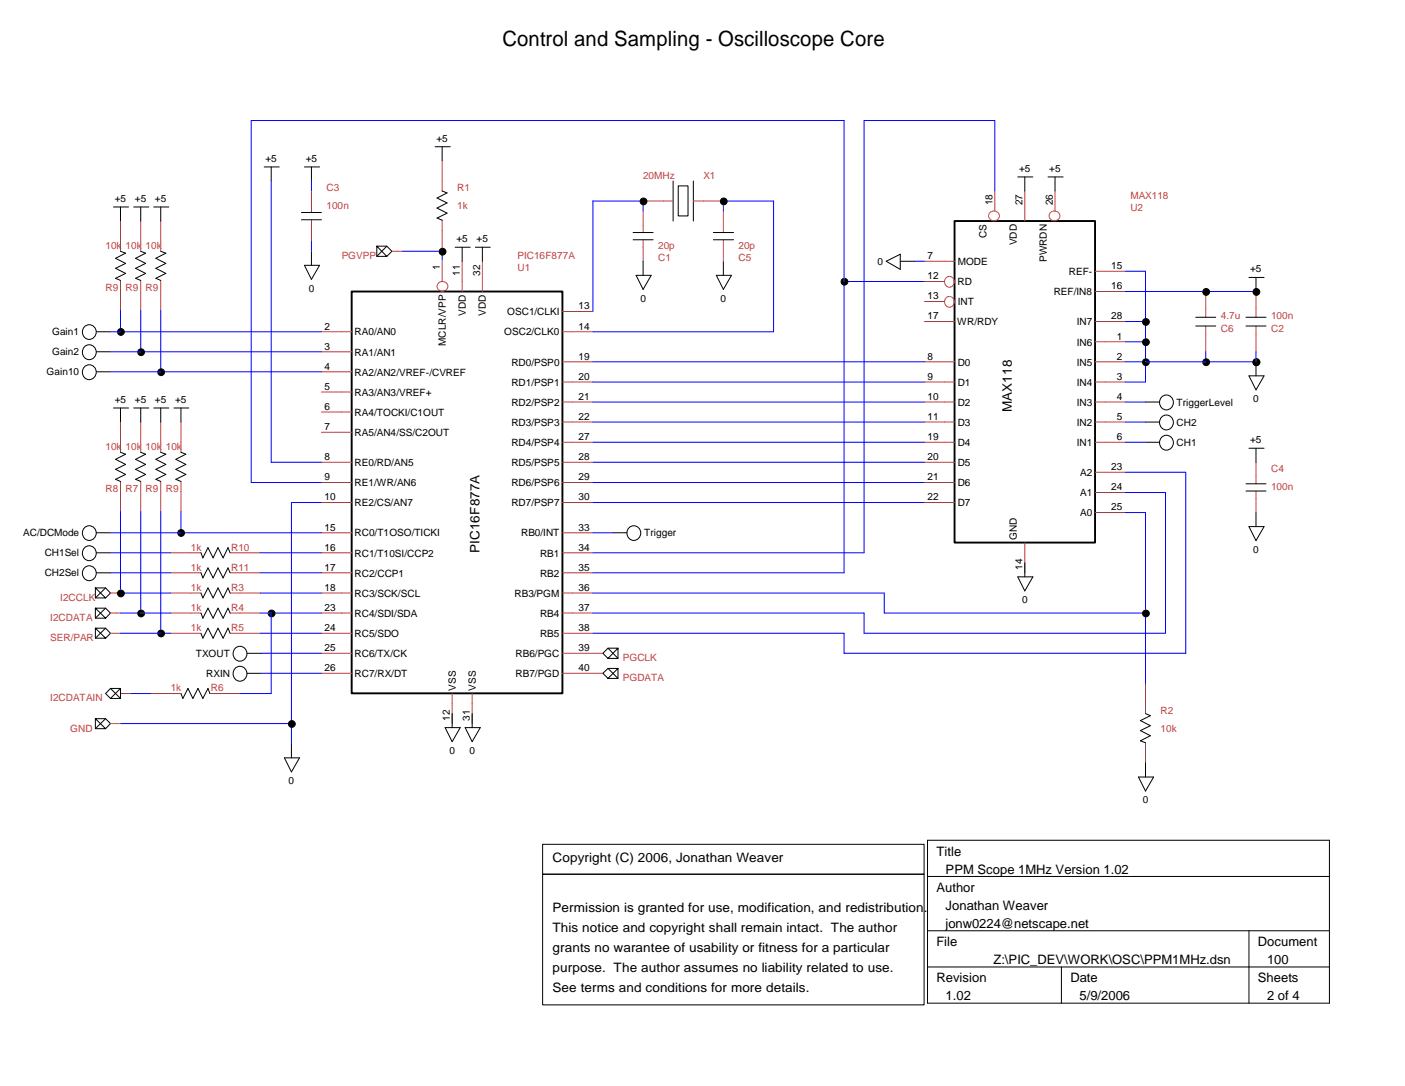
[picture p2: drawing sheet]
<svg xmlns="http://www.w3.org/2000/svg" width="279mm" height="216mm" viewBox="0 0 279 216" stroke-linecap="round" stroke-linejoin="round" font-family="sans-serif">
<path d="M69.9 58h41.9v79.8h-41.9zM189.8 43.9h28v64h-28z" fill="none" stroke="#000" stroke-width=".38"/>
<g fill="none" stroke="#c04040" stroke-width=".2">
<path d="M61.9 38v4.2M87.9 32v6M127.9 40h6M137.9 40h5.9M197.8 38v4M203.8 38v5.9M209.8 38v4M24 43.9v6.1M24 55.8v5.9M28 43.9v6.1M28 55.8v5.9M32 43.9v6.1"/>
<path d="M32 55.8v5.9M61.9 43.7v4.3M77.9 50h2M87.2 56.2a1.05 1.05 0 0 1 1.5 0 1.05 1.05 0 0 1 0 1.5 1.05 1.05 0 0 1-1.5-.1 .92 .92 0 0 1 0-1.4zM87.9 43.8v5.9M87.9 51.9v4.1M91.9 51.9v6.1M95.9 51.9v6.1M127.9 42v4.2M127.9 47.7v4.2M143.8 42v4.2M143.8 47.7v4.2"/>
<path d="M183.8 51.9h6M183.8 56h4M183.8 59.9h4M188.1 55.3a1.01 1.01 0 0 1 1.4 0 1.01 1.01 0 0 1 .1 1.4 1.01 1.01 0 0 1-1.4 .2 1.17 1.17 0 0 1-.1-1.6zM188.1 59.2a1.01 1.01 0 0 1 1.4 .1 1.01 1.01 0 0 1 .1 1.3 1.01 1.01 0 0 1-1.4 .3 1.17 1.17 0 0 1-.1-1.7zM196.9 42.2a1.05 1.05 0 0 1 1.5 0 1.05 1.05 0 0 1 0 1.5 1.05 1.05 0 0 1-1.5-.1 .92 .92 0 0 1 0-1.4zM208.9 42.2a1.05 1.05 0 0 1 1.6 0 1.05 1.05 0 0 1 0 1.5 1.05 1.05 0 0 1-1.6-.1 .92 .92 0 0 1 0-1.4zM217.8 53.9h6M217.8 58h6M239.8 58v5.1M249.8 58v5.1M63.9 66h6"/>
<path d="M63.9 69.9h6M63.9 73.9h6M63.9 77.9h6M111.9 66h6M111.9 61.9h6M111.9 71.9h6M111.9 75.9h6M111.9 79.9h6M183.8 71.9h6M183.8 75.9h6M183.8 79.9h6M183.8 63.9h6"/>
<path d="M217.8 71.9h6M217.8 75.9h6M217.8 79.9h6M217.8 67.9h6M217.8 63.9h6M239.8 64.8v5.1M249.8 64.8v5.1M24 83.9v6M24 95.7v6M28 83.9v6M28 95.7v6M32 83.9v6"/>
<path d="M32 95.7v6M36 83.9v6M36 95.7v6M63.9 81.9h6M63.9 85.9h6M63.9 91.9h6M63.9 95.9h6M63.9 99.9h6M111.9 91.9h6M111.9 95.9h6M111.9 99.9h6M111.9 83.9h6"/>
<path d="M111.9 87.9h6M183.8 91.9h6M183.8 95.9h6M183.8 99.9h6M183.8 83.9h6M183.8 87.9h6M217.8 83.9h6M217.8 87.9h6M217.8 93.9h6M217.8 97.9h6M249.8 91.9v4.3M249.8 97.6v4.3"/>
<path d="M22 117.9h2M34 109.9h6M34 113.9h6M34 117.9h6M45.8 109.9h5.9M45.8 113.9h5.9M45.8 117.9h5.9M63.9 105.9h6M63.9 109.9h6M63.9 113.9h6M63.9 117.9h6M111.9 105.9h6"/>
<path d="M111.9 109.9h6M111.9 113.9h6M111.9 117.9h6M203.8 107.9v6M217.8 101.9h6M22 121.9h2M22 125.9h2M24 137.9h2M30 137.9h6M34 121.9h6M34 125.9h6M41.7 137.9h6.1"/>
<path d="M45.8 121.9h5.9M45.8 125.9h5.9M63.9 121.9h6M63.9 125.9h6M63.9 129.9h6M63.9 133.9h6M89.9 137.9v5.9M93.9 137.9v5.9M111.9 121.9h6M111.9 125.9h6M111.9 129.9h8M111.9 133.9h8"/>
<path d="M227.8 135.9v6M22 143.8h2M227.8 147.7v6"/>
</g>
<g fill="none" stroke="#00f" stroke-width=".2">
<path d="M53.9 36v55.9h10M61.9 36v2M197.8 38v-14h-26v85.9h-53.9M61.9 48v2M79.9 50h8M87.9 49.7v2M127.9 42v-2h-10v21.9M143.8 42v-2h10v26h-35.9M167.9 56h15.9M181.8 51.9h2M223.8 53.9h4v22h-4M249.8 57.7v.3h-26"/>
<path d="M22 66h41.9M22 69.9h41.9M22 73.9h41.9M24 61.7v4.3M28 61.7v8.2M32 61.7v12.2M117.9 71.9h65.9M117.9 75.9h65.9M117.9 79.9h65.9M223.8 79.9h4M223.8 67.9h4M223.8 63.9h4"/>
<path d="M239.8 69.9v2M249.8 69.9v2h-26M63.9 95.9h-13.9v-71.9h117.9v89.9h-50M63.9 99.9h-5.9v48M117.9 83.9h65.9M117.9 87.9h65.9M117.9 91.9h65.9M117.9 95.9h65.9M117.9 99.9h65.9M223.8 83.9h4M223.8 87.9h4M223.8 97.9h8v28h-60v-4h-53.9"/>
<path d="M223.8 93.9h12v36h-67.9v-4h-50M22 109.9h12M22 113.9h12M22 105.9h41.9M24 117.9h.1M24 117.9h10M24 101.7v16.2M28 101.7v20.2M32 101.7v24.2M36 101.7v4.2M51.7 109.9h12.2M51.7 113.9h12.2"/>
<path d="M51.7 117.9h12.2M117.9 117.9h58v4h51.9M117.9 105.9h4M223.8 101.9h4v34M24 121.9h10M24 125.9h10M26 137.9h4M51.7 121.9h12.2M51.7 125.9h12.2M51.9 129.9h12M51.9 133.9h12M53.9 121.9v16h-6.1"/>
<path d="M24 143.8h34"/>
</g>
<g fill="none" stroke="#000" stroke-width=".2">
<path d="M52.5 33.2h3M53.9 33.2v2.8M60.5 33.2h3M61.9 33.2v2.8M86.5 29.2h3M87.9 38l1 .4-2 1 2 .9-2 1.1 2 1-2 .9 1 .5M87.9 29.2v2.8M133.9 36v7.9M134.9 37h1.9v5.9h-1.9zM137.9 36v7.9M202.4 35.2h3M203.8 35.2v2.8"/>
<path d="M208.4 35.2h3M209.8 35.2v2.8M22.6 41.1h3M24 41.1v2.8M24 50l1 .3-2 1.1 2 1-2 .9 2 1.1-2 .9 1 .5M26.6 41.1h3M28 41.1v2.8M28 50l1 .3-2 1.1 2 1-2 .9 2 1.1-2 .9 1 .5M30.6 41.1h3M32 41.1v2.8M32 50l1 .3-2 1.1 2 1-2 .9 2 1.1-2 .9 1 .5M59.9 43.7h4"/>
<path d="M59.9 42.2h4M60.5 52.7h3l-1.6 2.8zM61.9 50v2.7M74.9 48.9h2l1 1.1-1 1h-2v-2.1l2 2.1M76.9 48.9l-2 2.1M90.5 49.1h3M91.9 49.1v2.8M94.5 49.1h3M95.9 49.1v2.8M125.9 46.2h4M125.9 47.7h4M126.5 54.7h3l-1.6 2.8z"/>
<path d="M127.9 51.9v2.8M141.9 46.2h4M141.9 47.7h4M142.5 54.7h3l-1.7 2.8zM143.8 51.9v2.8M176.2 51.9l2.8-1.4v3.1zM179 51.9h2.8M248.4 55.2h3M249.8 55.2v2.8M16.9 68.8a1.43 1.43 0 0 1 2.2 1.2 1.43 1.43 0 0 1-2.2 1.2 1.58 1.58 0 0 1 0-2.4zM16.9 72.8a1.43 1.43 0 0 1 2.2 1.2 1.43 1.43 0 0 1-2.2 1.2 1.58 1.58 0 0 1 0-2.4zM19.2 66h2.8"/>
<path d="M19.2 69.9h2.8M19.2 73.9h2.8M227.8 79.9h2.8M231.1 78.8a1.43 1.43 0 0 1 2.2 1.2 1.43 1.43 0 0 1-2.2 1.2 1.58 1.58 0 0 1 0-2.4zM237.8 64.8h4M237.8 63.1h4M247.8 64.8h4M247.8 63.1h4M248.4 74.7h3l-1.6 2.8zM249.8 71.9v2.8M22.6 81.1h3M24 89.9l1 .4-2 1 2 1-2 1 2 1-2 1 1 .4"/>
<path d="M24 81.1v2.8M26.6 81.1h3M28 89.9l1 .4-2 1 2 1-2 1 2 1-2 1 1 .4M28 81.1v2.8M30.6 81.1h3M32 89.9l1 .4-2 1 2 1-2 1 2 1-2 1 1 .4M32 81.1v2.8M34.6 81.1h2.9M36 89.9l1 .4-2 1 2 1-2 1 2 1-2 1 1 .4M36 81.1v2.8M227.8 87.9h2.8M227.8 83.9h2.8"/>
<path d="M231.1 86.8a1.43 1.43 0 0 1 2.2 1.2 1.43 1.43 0 0 1-2.2 1.2 1.58 1.58 0 0 1 0-2.4zM231.1 82.8a1.43 1.43 0 0 1 2.2 1.2 1.43 1.43 0 0 1-2.2 1.2 1.58 1.58 0 0 1 0-2.4zM247.8 97.6h4M247.8 96.2h4M248.4 89.1h3M249.8 89.1v2.8M16.9 108.8a1.43 1.43 0 0 1 2.2 1.2 1.43 1.43 0 0 1-2.2 1.2 1.58 1.58 0 0 1 0-2.4zM16.9 112.8a1.43 1.43 0 0 1 2.2 1.2 1.43 1.43 0 0 1-2.2 1.2 1.58 1.58 0 0 1 0-2.4zM19 116.9h2l1 1-1 1h-2v-2l2 2M19.2 105.9h2.8M19.2 109.9h2.8M19.2 113.9h2.8"/>
<path d="M21 116.9l-2 2M40 113.9l.3 1 1.1-2 1 2 .9-2 1.1 2 .9-2 .5 1M40 117.9l.3 1 1.1-2 1 2 .9-2 1.1 2 .9-2 .5 1M40 109.9l.3 1 1.1-2 1 2 .9-2 1.1 2 .9-2 .5 1M121.9 105.9h2.8M202.4 114.7h3l-1.6 2.8zM203.8 111.9v2.8M248.4 104.7h3l-1.6 2.8zM249.8 101.9v2.8M19 120.9h2l1 1-1 1h-2v-2l2 2M19 124.9h2l1 1-1 1h-2v-2l2 2M21 120.9l-2 2"/>
<path d="M21 124.9l-2 2M22 136.9h2v2h-2l-1-1zM22 136.9l2 2M24 136.9l-2 2M36 137.9l.4 1 1-2 1 2 1-2 .9 2 1.1-2 .3 1M40 121.9l.3 1 1.1-2 1 2 .9-2 1.1 2 .9-2 .5 1M40 125.9l.3 1 1.1-2 1 2 .9-2 1.1 2 .9-2 .5 1M46.9 128.8a1.43 1.43 0 0 1 2.2 1.2 1.43 1.43 0 0 1-2.2 1.2 1.58 1.58 0 0 1 0-2.4zM46.9 132.7a1.43 1.43 0 0 1 2.2 1.2 1.43 1.43 0 0 1-2.2 1.2 1.58 1.58 0 0 1 0-2.4zM49.1 129.9h2.8M49.1 133.9h2.8M120.9 128.9l2 2"/>
<path d="M120.9 132.9l2 2M122.9 128.9h-2l-1 1 1 1h2v-2l-2 2M122.9 132.9h-2l-1 1 1 1h2v-2l-2 2M19 142.9h2l1 .9-1 1.1h-2v-2l2 2M21 142.9l-2 2M56.6 150.7h3l-1.6 2.8zM58 147.9v2.8M88.5 144.7h3l-1.6 2.7zM89.9 141.9v2.8M92.5 144.7h3l-1.6 2.7zM93.9 141.9v2.8M226.4 154.5h3l-1.6 2.8z"/>
<path d="M227.8 141.9l1 .4-2 1 2 1-2 .9 2 1.1-2 1 1 .4M227.8 151.6v2.9M107.9 173.8h75.9v26h-75.9zM107.9 167.9h75.9v5.9h-75.9zM184.4 167h80v32.4h-80zM184.4 174.2h80M184.4 185h80M184.4 192.2h80M211.1 192.2v7.2M248.4 185v14.4"/>
<circle cx="88" cy="50" r=".68"/>
<circle cx="128" cy="40" r=".68"/>
<circle cx="143.9" cy="40" r=".68"/>
<circle cx="167.9" cy="56" r=".68"/>
<circle cx="239.9" cy="58" r=".68"/>
<circle cx="249.9" cy="58" r=".68"/>
<circle cx="17.7" cy="66" r="1.42"/>
<circle cx="24" cy="66" r=".68"/>
<circle cx="28.1" cy="70" r=".68"/>
<circle cx="32" cy="74" r=".68"/>
<circle cx="227.9" cy="64" r=".68"/>
<circle cx="227.9" cy="72" r=".68"/>
<circle cx="227.9" cy="68" r=".68"/>
<circle cx="239.9" cy="72" r=".68"/>
<circle cx="249.9" cy="72" r=".68"/>
<circle cx="17.7" cy="106" r="1.42"/>
<circle cx="24" cy="118" r=".68"/>
<circle cx="36" cy="106" r=".68"/>
<circle cx="126" cy="106" r="1.42"/>
<circle cx="28.1" cy="122" r=".68"/>
<circle cx="32" cy="125.9" r=".68"/>
<circle cx="54" cy="122" r=".68"/>
<circle cx="227.9" cy="122" r=".68"/>
<circle cx="58" cy="143.9" r=".68"/>
</g>
<g fill="#000">
<circle cx="88" cy="50" r=".68"/>
<circle cx="128" cy="40" r=".68"/>
<circle cx="143.9" cy="40" r=".68"/>
<circle cx="167.9" cy="56" r=".68"/>
<circle cx="239.9" cy="58" r=".68"/>
<circle cx="249.9" cy="58" r=".68"/>
<circle cx="24" cy="66" r=".68"/>
<circle cx="28.1" cy="70" r=".68"/>
<circle cx="32" cy="74" r=".68"/>
<circle cx="227.9" cy="64" r=".68"/>
<circle cx="227.9" cy="72" r=".68"/>
<circle cx="227.9" cy="68" r=".68"/>
<circle cx="239.9" cy="72" r=".68"/>
<circle cx="249.9" cy="72" r=".68"/>
<circle cx="24" cy="118" r=".68"/>
<circle cx="36" cy="106" r=".68"/>
<circle cx="28.1" cy="122" r=".68"/>
<circle cx="32" cy="125.9" r=".68"/>
<circle cx="54" cy="122" r=".68"/>
<circle cx="227.9" cy="122" r=".68"/>
<circle cx="58" cy="143.9" r=".68"/>
</g>
<text font-size="4.2" x="99.9" y="9.1">Control and Sampling - Oscilloscope Core</text>
<g font-size="2.6">
<text x="201.2" y="81.9" transform="rotate(-90 201.2 81.9)">MAX118</text>
<text x="95.3" y="109.9" transform="rotate(-90 95.3 109.9)">PIC16F877A</text>
<text x="109.9" y="171.3">Copyright (C) 2006, Jonathan Weaver</text>
<text x="186.2" y="170.1">Title</text>
<text x="188" y="173.7">PPM Scope 1MHz Version 1.02</text>
<text x="186.2" y="177.3">Author</text>
<text x="109.9" y="181.3">Permission is granted for use, modification, and redistribution.</text>
<text x="109.9" y="185.3">This notice and copyright shall remain intact. The author</text>
<text x="188" y="180.9">Jonathan Weaver</text>
<text x="188" y="184.5">jonw0224@netscape.net</text>
<text x="109.9" y="189.3">grants no warantee of usability or fitness for a particular</text>
<text x="186.2" y="188.1">File</text>
<text x="197.6" y="191.7">Z:\PIC_DEV\WORK\OSC\PPM1MHz.dsn</text>
<text x="250.1" y="188.1">Document</text>
<text x="252" y="191.7">100</text>
<text x="109.9" y="193.3">purpose. The author assumes no liability related to use.</text>
<text x="109.9" y="197.3">See terms and conditions for more details.</text>
<text x="186.2" y="195.3">Revision</text>
<text x="212.9" y="195.3">Date</text>
<text x="250.1" y="195.3">Sheets</text>
<text x="188" y="198.9">1.02</text>
<text x="214.7" y="198.9">5/9/2006</text>
<text x="252" y="198.9">2 of 4</text>
</g>
<g font-size="2">
<text x="86.8" y="28.2">+5</text>
<text x="52.8" y="32.1">+5</text>
<text x="60.8" y="32.1">+5</text>
<text x="202.6" y="34.2">+5</text>
<text x="208.7" y="34.2">+5</text>
<text x="22.8" y="40.1">+5</text>
<text x="26.8" y="40.1">+5</text>
<text x="30.8" y="40.1">+5</text>
<text x="197.4" y="40.8" transform="rotate(-90 197.4 40.8)">18</text>
<text x="203.3" y="40.8" transform="rotate(-90 203.3 40.8)">27</text>
<text x="209.3" y="40.8" transform="rotate(-90 209.3 40.8)">26</text>
<text x="196.2" y="47.3" transform="rotate(-90 196.2 47.3)">CS</text>
<text x="87.5" y="53.7" transform="rotate(-90 87.5 53.7)">1</text>
<text x="90.8" y="48.1">+5</text>
<text x="94.8" y="48.1">+5</text>
<text x="174.5" y="52.7">0</text>
<text x="184.4" y="51.5">7</text>
<text x="190.5" y="52.7">MODE</text>
<text x="202.2" y="48.8" transform="rotate(-90 202.2 48.8)">VDD</text>
<text x="208.2" y="52.1" transform="rotate(-90 208.2 52.1)">PWRDN</text>
<text x="221" y="53.5">15</text>
<text x="61.4" y="58">0</text>
<text x="91.4" y="54.8" transform="rotate(-90 91.4 54.8)">11</text>
<text x="95.5" y="54.8" transform="rotate(-90 95.5 54.8)">32</text>
<text x="127.3" y="60">0</text>
<text x="143.3" y="60">0</text>
<text x="184.4" y="59.5">13</text>
<text x="184.4" y="55.5">12</text>
<text x="190.4" y="56.7">RD</text>
<text x="209.5" y="58.7">REF/IN8</text>
<text x="212.6" y="54.7">REF-</text>
<text x="221" y="57.5">16</text>
<text x="248.6" y="54.1">+5</text>
<text x="64.6" y="65.5">2</text>
<text x="92.6" y="62.7" transform="rotate(-90 92.6 62.7)">VDD</text>
<text x="96.6" y="62.7" transform="rotate(-90 96.6 62.7)">VDD</text>
<text x="100.9" y="62.7">OSC1/CLKI</text>
<text x="115.1" y="65.5">14</text>
<text x="115.1" y="61.5">13</text>
<text x="184.4" y="63.5">17</text>
<text x="190.3" y="64.7">WR/RDY</text>
<text x="190.5" y="60.7">INT</text>
<text x="214.1" y="64.7">IN7</text>
<text x="221" y="63.5">28</text>
<text x="10.4" y="66.7">Gain1</text>
<text x="10.4" y="70.7">Gain2</text>
<text x="64.6" y="69.5">3</text>
<text x="70.5" y="66.7">RA0/AN0</text>
<text x="70.5" y="70.7">RA1/AN1</text>
<text x="88.6" y="68.7" transform="rotate(-90 88.6 68.7)">MCLR/VPP</text>
<text x="100.3" y="66.7">OSC2/CLK0</text>
<text x="115.1" y="71.5">19</text>
<text x="184.4" y="71.5">8</text>
<text x="214.1" y="68.7">IN6</text>
<text x="222.1" y="67.5">1</text>
<text x="222.1" y="71.5">2</text>
<text x="9.3" y="74.6">Gain10</text>
<text x="64.6" y="73.5">4</text>
<text x="64.6" y="77.5">5</text>
<text x="70.5" y="74.7">RA2/AN2/VREF-/CVREF</text>
<text x="101.7" y="72.7">RD0/PSP0</text>
<text x="101.7" y="76.7">RD1/PSP1</text>
<text x="115.1" y="75.5">20</text>
<text x="184.4" y="75.5">9</text>
<text x="190.5" y="72.7">D0</text>
<text x="190.5" y="76.7">D1</text>
<text x="214.1" y="72.7">IN5</text>
<text x="214.1" y="76.7">IN4</text>
<text x="222.1" y="75.5">3</text>
<text x="22.8" y="80.1">+5</text>
<text x="26.8" y="80.1">+5</text>
<text x="30.8" y="80.1">+5</text>
<text x="34.8" y="80.1">+5</text>
<text x="64.6" y="81.5">6</text>
<text x="70.5" y="78.7">RA3/AN3/VREF+</text>
<text x="70.5" y="82.7">RA4/TOCKI/C1OUT</text>
<text x="101.7" y="80.7">RD2/PSP2</text>
<text x="115.1" y="79.5">21</text>
<text x="115.1" y="83.5">22</text>
<text x="184.4" y="79.5">10</text>
<text x="184.4" y="83.5">11</text>
<text x="190.5" y="80.7">D2</text>
<text x="214.1" y="80.7">IN3</text>
<text x="222.1" y="79.5">4</text>
<text x="222.1" y="83.5">5</text>
<text x="234" y="80.6">TriggerLevel</text>
<text x="249.2" y="80">0</text>
<text x="64.6" y="85.5">7</text>
<text x="70.5" y="86.7">RA5/AN4/SS/C2OUT</text>
<text x="101.7" y="84.7">RD3/PSP3</text>
<text x="101.7" y="88.7">RD4/PSP4</text>
<text x="115.1" y="87.5">27</text>
<text x="184.4" y="87.5">19</text>
<text x="190.5" y="84.7">D3</text>
<text x="190.5" y="88.7">D4</text>
<text x="214.1" y="84.7">IN2</text>
<text x="214.1" y="88.7">IN1</text>
<text x="222.1" y="87.5">6</text>
<text x="234" y="88.6">CH1</text>
<text x="234" y="84.6">CH2</text>
<text x="248.6" y="88.1">+5</text>
<text x="64.6" y="91.5">8</text>
<text x="64.6" y="95.5">9</text>
<text x="70.5" y="92.7">RE0/RD/AN5</text>
<text x="101.7" y="92.7">RD5/PSP5</text>
<text x="115.1" y="91.5">28</text>
<text x="115.1" y="95.5">29</text>
<text x="184.4" y="91.5">20</text>
<text x="184.4" y="95.5">21</text>
<text x="190.5" y="92.7">D5</text>
<text x="214.8" y="94.7">A2</text>
<text x="221" y="93.5">23</text>
<text x="64.6" y="99.5">10</text>
<text x="70.5" y="96.6">RE1/WR/AN6</text>
<text x="70.5" y="100.7">RE2/CS/AN7</text>
<text x="101.7" y="96.6">RD6/PSP6</text>
<text x="101.7" y="100.7">RD7/PSP7</text>
<text x="115.1" y="99.5">30</text>
<text x="184.4" y="99.5">22</text>
<text x="190.5" y="96.6">D6</text>
<text x="190.5" y="100.7">D7</text>
<text x="214.8" y="98.7">A1</text>
<text x="221" y="97.5">24</text>
<text x="221" y="101.5">25</text>
<text x="4.6" y="106.6">AC/DCMode</text>
<text x="64.6" y="105.5">15</text>
<text x="70.5" y="106.6">RC0/T1OSO/TICKI</text>
<text x="103.6" y="106.6">RB0/INT</text>
<text x="115.1" y="105.5">33</text>
<text x="128.1" y="106.6">Trigger</text>
<text x="202.2" y="107.3" transform="rotate(-90 202.2 107.3)">GND</text>
<text x="214.8" y="102.7">A0</text>
<text x="8.9" y="110.6">CH1Sel</text>
<text x="64.6" y="109.5">16</text>
<text x="64.6" y="113.5">17</text>
<text x="70.5" y="110.7">RC1/T10SI/CCP2</text>
<text x="107.4" y="110.7">RB1</text>
<text x="115.1" y="109.5">34</text>
<text x="115.1" y="113.5">35</text>
<text x="203.3" y="113.3" transform="rotate(-90 203.3 113.3)">14</text>
<text x="249.2" y="109.9">0</text>
<text x="8.9" y="114.6">CH2Sel</text>
<text x="64.6" y="117.5">18</text>
<text x="70.5" y="114.6">RC2/CCP1</text>
<text x="70.5" y="118.7">RC3/SCK/SCL</text>
<text x="102.3" y="118.7">RB3/PGM</text>
<text x="107.4" y="114.6">RB2</text>
<text x="115.1" y="117.5">36</text>
<text x="203.2" y="119.9">0</text>
<text x="64.6" y="121.5">23</text>
<text x="64.6" y="125.5">24</text>
<text x="70.5" y="122.6">RC4/SDI/SDA</text>
<text x="107.4" y="122.6">RB4</text>
<text x="115.1" y="121.5">37</text>
<text x="115.1" y="125.5">38</text>
<text x="38.9" y="130.6">TXOUT</text>
<text x="64.6" y="129.5">25</text>
<text x="70.5" y="126.6">RC5/SDO</text>
<text x="70.5" y="130.6">RC6/TX/CK</text>
<text x="102.5" y="130.6">RB6/PGC</text>
<text x="107.4" y="126.6">RB5</text>
<text x="115.1" y="129.5">39</text>
<text x="41" y="134.6">RXIN</text>
<text x="64.6" y="133.4">26</text>
<text x="70.5" y="134.6">RC7/RX/DT</text>
<text x="90.6" y="137.3" transform="rotate(-90 90.6 137.3)">VSS</text>
<text x="94.6" y="137.3" transform="rotate(-90 94.6 137.3)">VSS</text>
<text x="102.5" y="134.6">RB7/PGD</text>
<text x="115.1" y="133.4">40</text>
<text x="89.5" y="143.3" transform="rotate(-90 89.5 143.3)">12</text>
<text x="93.4" y="143.3" transform="rotate(-90 93.4 143.3)">31</text>
<text x="89.4" y="149.9">0</text>
<text x="93.3" y="149.9">0</text>
<text x="57.4" y="155.9">0</text>
<text x="227.2" y="159.7">0</text>
</g>
<g font-size="2" fill="#c04040">
<text x="127.9" y="35.6">20MHz</text>
<text x="139.9" y="35.6">X1</text>
<text x="64.9" y="37.9">C3</text>
<text x="64.9" y="41.5">100n</text>
<text x="90.9" y="37.9">R1</text>
<text x="90.9" y="41.5">1k</text>
<text x="224.8" y="42">U2</text>
<text x="224.8" y="39.5">MAX118</text>
<text x="21" y="49.5">10k 10k 10k</text>
<text x="67.9" y="51.5">PGVPP</text>
<text x="102.9" y="53.9">U1</text>
<text x="102.9" y="51.5">PIC16F877A</text>
<text x="130.9" y="51.9">C1</text>
<text x="130.9" y="49.5">20p</text>
<text x="146.9" y="51.9">C5</text>
<text x="146.9" y="49.5">20p</text>
<text x="21" y="57.9">R9</text>
<text x="25" y="57.9">R9</text>
<text x="29" y="57.9">R9</text>
<text x="242.8" y="65.9">C6</text>
<text x="242.8" y="63.5">4.7u</text>
<text x="252.8" y="65.9">C2</text>
<text x="252.8" y="63.5">100n</text>
<text x="21" y="89.5">10k 10k 10k 10k</text>
<text x="252.8" y="93.9">C4</text>
<text x="21" y="97.9">R8</text>
<text x="25" y="97.9">R7</text>
<text x="29" y="97.9">R9</text>
<text x="33" y="97.9">R9</text>
<text x="252.8" y="97.5">100n</text>
<text x="38" y="109.5">1k</text>
<text x="38" y="113.5">1k</text>
<text x="46" y="109.5">R10</text>
<text x="46" y="113.5">R11</text>
<text x="12" y="119.5">I2CCLK</text>
<text x="38" y="117.5">1k</text>
<text x="46" y="117.5">R3</text>
<text x="10" y="123.4">I2CDATA</text>
<text x="38" y="121.5">1k</text>
<text x="38" y="125.5">1k</text>
<text x="46" y="121.5">R4</text>
<text x="46" y="125.5">R5</text>
<text x="10" y="127.5">SER/PAR</text>
<text x="123.9" y="131.4">PGCLK</text>
<text x="34" y="137.5">1k</text>
<text x="42" y="137.5">R6</text>
<text x="123.9" y="135.5">PGDATA</text>
<text x="10" y="139.4">I2CDATAIN</text>
<text x="230.8" y="141.9">R2</text>
<text x="14" y="145.5">GND</text>
<text x="230.8" y="145.5">10k</text>
</g>
</svg>
